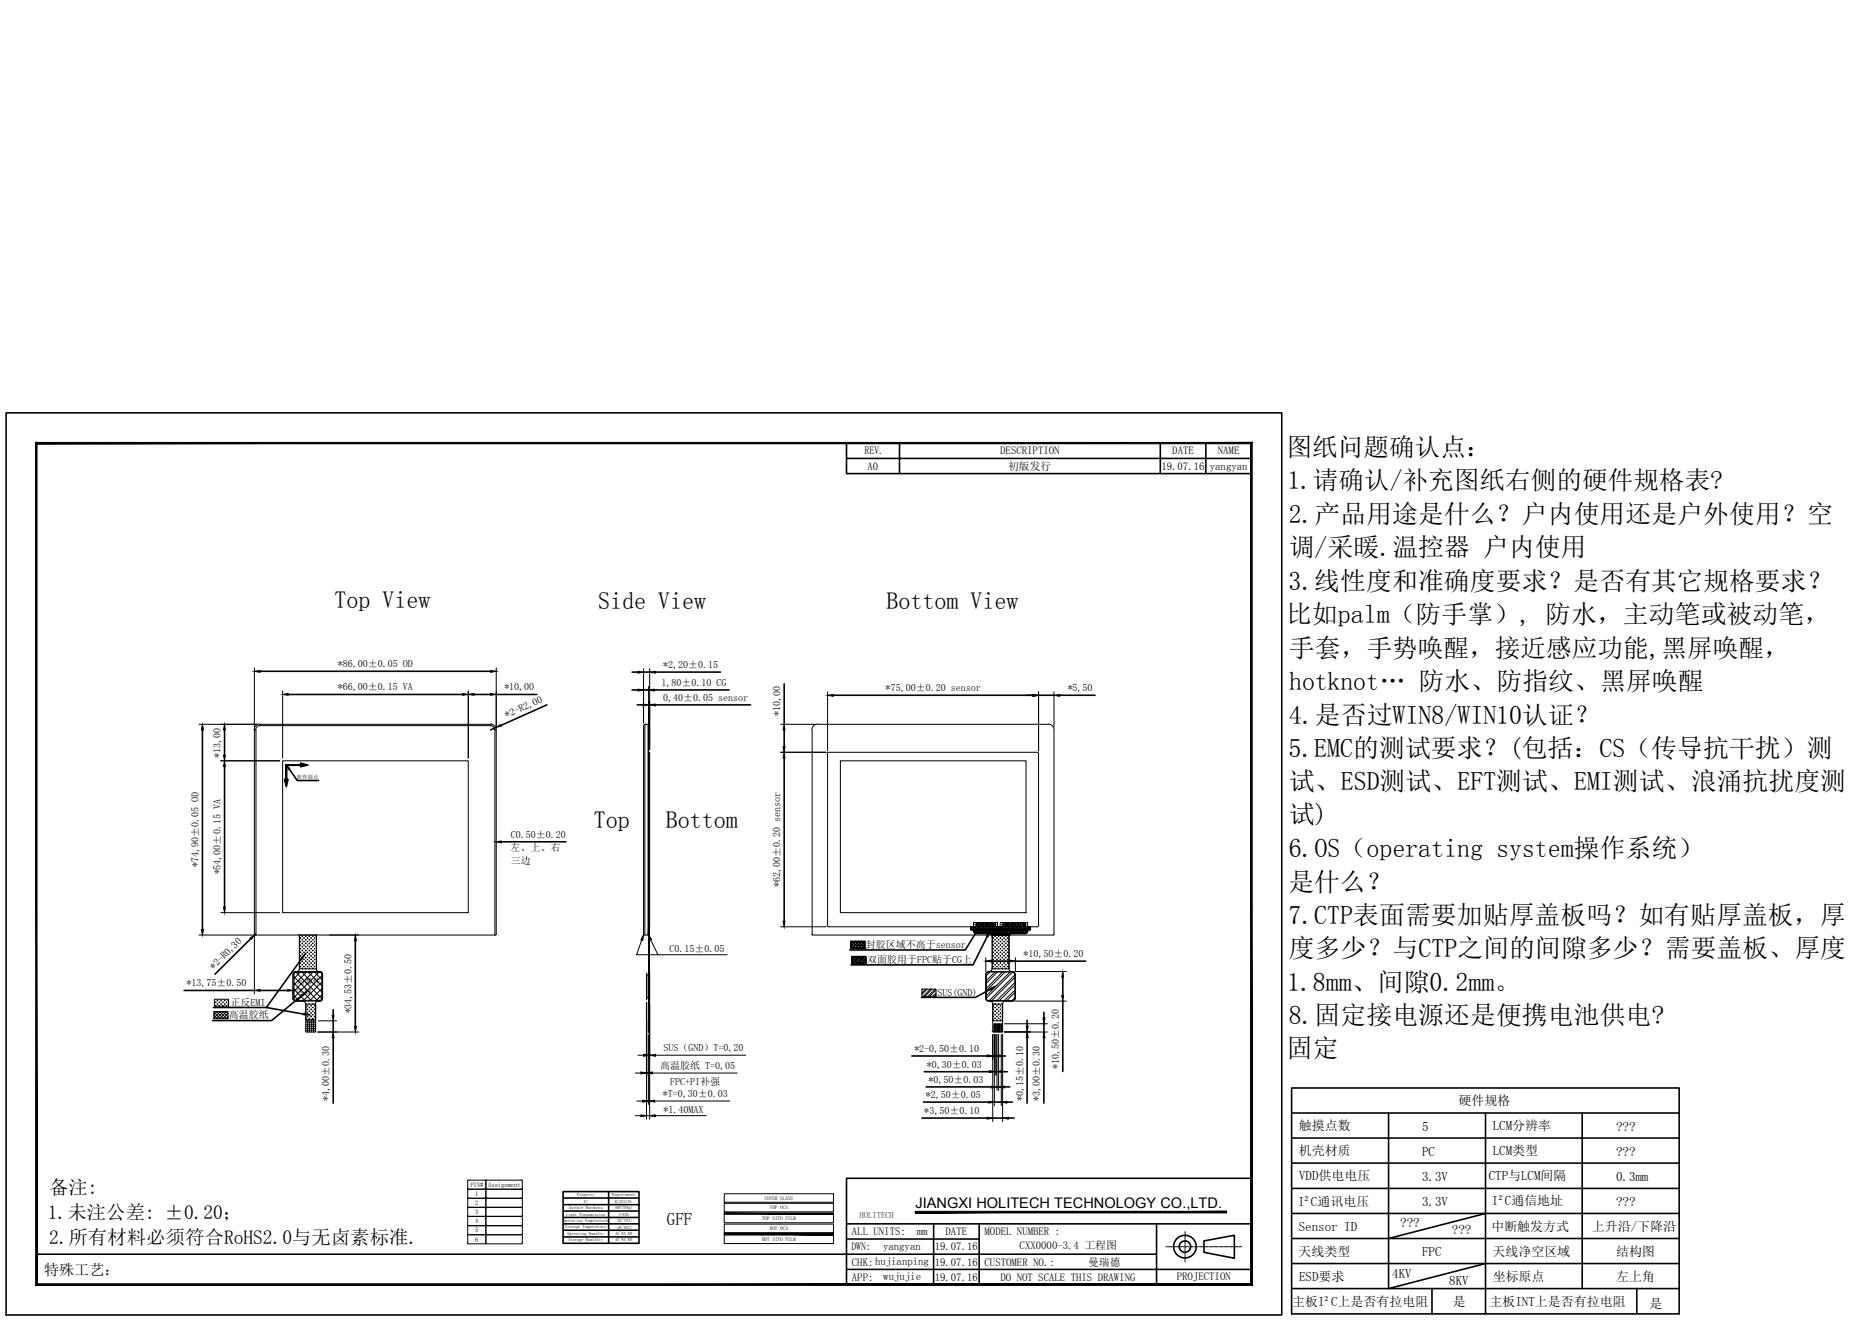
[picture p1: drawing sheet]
<svg xmlns="http://www.w3.org/2000/svg" width="297mm" height="210mm" viewBox="0 0 297 210" stroke-linecap="round" stroke-linejoin="round" font-family="sans-serif">
<!-- layer: FPC -->
<g fill="none" stroke="#000" stroke-width=".16">
<path d="M46.6 158.6v.3l.4 .2M47 154.4l-.4 .2v.2v3.9M47 159.1h3.8M47 154.4h3.8M47.5 148.5l.1 .3M47.6 153.9l-.2 .4-.3 .1M47.6 148.8v5.2M48.1 159.1h.2l.3 .4M48.6 159.5v4.4M50.2 159.5v4.4l-.1 .1h-1.4l-.1-.1M50.2 153.9l.1 .3 .4 .2M50.3 148.8v5.2"/>
<path d="M50.3 148.5l-.1 .3M50.6 159.1l-.4 .2-.1 .2M50.8 154.4h.2l.3 .4v3.9M51.3 158.6l-.3 .4-.2 .1M102.8 154.9h.3v3.6h-.3zM103.1 154.9v3.6zM103.1 146.6l.1 17.4zM103.2 154.5h.1v4.5h-.1zM154.7 146.7l.1 1.4 .4 .2M154.8 146.5l-.1 .2M154.9 146.6h3.6v.7M154.9 146.8h.3v-.1h.1v.4h-.1v-.1h-.3z"/>
<path d="M155.2 148.3h2a.44 .44 0 0 1 .4 .5M155.4 146.7h.2v.4h-.2zM155.7 146.7h.1v.4h-.1zM156 146.7h.1v.4h-.1zM156.3 146.7h.1v.4h-.1zM156.5 146.7h.1v.4h-.1zM156.7 158.6v.3l.4 .2M156.8 146.7h.1v.4h-.1zM157.1 146.7h.1v.4h-.1zM157.1 154.4l-.4 .2v.2v3.9M157.1 159.1h3.8M157.1 154.4h3.8"/>
<path d="M157.3 146.7h.2v.4h-.2zM157.3 159.1l.4 .2 .1 .2v4.4l.1 .1h1.3l.1-.1v-4.4l.1-.2 .4-.2M157.6 146.7h.1v.4h-.1zM157.6 153.9l-.2 .4-.2 .1M157.7 148.8v5.2M157.9 146.7h.1v.1h.2l.1 .2-.1 .1-.2-.1v.1h-.1zM159.2 146.8h.2v-.1h.2v.4h-.2v-.1h-.2zM159.7 146.7h.1v.4h-.1zM160 146.7h.1v.4h-.1zM160.2 146.7h.2v.4h-.2zM160.4 153.9v.3l.4 .2M160.4 148.8v5.2"/>
<path d="M160.5 146.7h.1v.4h-.1zM160.8 146.7h.1v.4h-.1zM160.8 148.3a.44 .44 0 0 0-.4 .5M160.8 148.3h2.1M160.9 154.4h.2l.2 .4M161 146.7h.2v.4h-.2zM161.3 146.7h.1v.4h-.1zM161.3 158.6l-.2 .4-.2 .1M161.4 154.8v3.9M161.6 146.7h.1v.4h-.1zM161.8 146.7h.2v.4h-.2zM162.1 146.7h.1v.4h-.1z"/>
<path d="M162.4 146.7h.1v.4h-.1zM162.6 146.7h.2v.1h.2l.1 .2-.1 .1-.2-.1v.1h-.2zM163.2 146.5l.1 .2M163.2 146.6h-4.2l-.1 .8h-.3l-.1-.2M163.3 147.9l-.2 .4h-.3M163.3 146.7v1.2M48.6 162.2h1.6M157.9 162.7h.2v1.2h-.2zM158.2 162.7h.1v1.2h-.1zM158.4 162.7h.1v1.2h-.1zM158.6 162.7h.2v1.2h-.2zM158.8 162.7h.2v1.2h-.2z"/>
<path d="M159.1 162.7h.1v1.2h-.1z"/>
</g>
<!-- layer: FPC Stiffener -->
<g fill="none" stroke="#000" stroke-width=".16">
<path d="M146.5 157.2h2.3v1.1h-2.3zM146.6 157.2l-.1 .1M147.1 157.2l-.6 .6M147.4 157.2l-.9 .8M147.9 157.2l-1.2 1.1M148.1 157.2l-1.1 1.1M148.6 157.2l-1.1 1.1M148.8 157.8l-.5 .5M148.8 157.3l-1.1 1M148.8 158.1l-.3 .2M157.1 154.5l-.3 .1v.2v3.9M157.1 154.5h3.8l-4.1 4.1v.2l.3 .2"/>
<path d="M157.1 159h3.8M157.3 154.5l-.5 .5M158.1 154.5l-1.3 1.3M158.5 154.5l-1.7 1.7M159.3 154.5l-2.5 2.5M159.7 154.5l-2.9 2.9M160.5 154.5l-3.7 3.7M160.9 154.5h.2l.1 .3M161.2 158.6l-.1 .3-.2 .1M161.3 154.9l-4.1 4.1M161.3 156.1l-2.9 2.9M161.3 157.3l-1.7 1.7"/>
<path d="M161.3 158.5l-.5 .5M161.3 155.3l-3.7 3.7M161.3 156.5l-2.5 2.5M161.3 157.7l-1.3 1.3M161.3 154.8v3.9M48.6 162.4h.2M48.6 162.8h.2M48.6 163.1h.2M48.6 163.4h.2M48.6 163.7h.2M48.9 162.2v.2h.2M48.9 162.5v.3h.2"/>
<path d="M48.9 162.8v.3h.2M48.9 163.1v.3h.2M48.9 163.5v.2h.2M48.9 163.8v.2M49.2 162.2v.2h.2M49.2 162.5v.3h.2M49.2 162.8v.3h.2M49.2 163.1v.3h.2M49.2 163.5v.2h.2M49.2 163.8v.2M49.5 162.2v.2h.2M49.5 162.5v.3h.2"/>
<path d="M49.5 162.8v.3h.2M49.5 163.1v.3h.2M49.5 163.5v.2h.2M49.5 163.8v.2M49.8 162.2v.2h.2M49.8 162.5v.3h.2M49.8 162.8v.3h.2M49.8 163.1v.3h.2M49.8 163.5v.2h.2M49.8 163.8v.2M50.1 162.2l.1 .2M50.1 162.5l.1 .3"/>
<path d="M50.1 162.8l.1 .3M50.1 163.1l.1 .3M50.1 163.5l.1 .2M50.1 163.8v.1M103 162.2h.1v1.8h-.1z"/>
</g>
<!-- layer: Cover Lens -->
<g fill="none" stroke="#000" stroke-width=".16">
<path d="M41.3 115a.91 .91 0 0 0-.9 1M41.3 115.3a.66 .66 0 0 0-.7 .7M41.3 115.1h36.7v.2h-36.7zM78 115a.91 .91 0 0 1 .9 1M78 115.3a.66 .66 0 0 1 .6 .7M102.5 115.1h.6v33.4l-.1 .1-.7-.1v-33.2zM102.5 115.1v33.5M103 115.1v33.5M129.1 116v32.4M129.9 115a.91 .91 0 0 0-.9 1M130 115.1h36.6M166.6 115a.91 .91 0 0 1 .9 1"/>
<path d="M167.5 116v32.4l-.1 .2M44.9 120.9h29.5v24.1h-29.5zM133.6 120.9h29.5v24.1h-29.5zM40.4 148.4l.1 .2M40.4 148.4v-32.4h.3v32.6M40.6 148.6h38.1M78.7 148.6v-32.6h.2v32.4l-.2 .2M129 148.4l.2 .2M129.2 148.6h38.2M115.1 189.7h17.4v1.3h-17.4z"/>
</g>
<!-- layer: Sensor -->
<path d="M103.1 119.5h.2v27.8h-.2zM131.5 119.8v27.3M131.7 119.5l-.2 .3M131.7 119.5h33.1M164.8 119.5l.3 .3M165.1 119.8v27.2l-.3 .3M131.5 147l.2 .3M131.7 147.3h33.1M115.1 192.8h17.4v1.5h-17.4zM115.1 196h17.4v1.6h-17.4z" fill="none" stroke="#000" stroke-width=".16"/>
<!-- layer: Mylar -->
<g fill="none" stroke="#000" stroke-width=".16">
<path d="M46.7 158.6v.2l.3 .1M46.7 158.2l.7 .7M46.7 157.2l1.7 1.7M46.7 156.2l2.7 2.7M46.7 155.2l3.8 3.7M46.7 154.8v3.9M47 154.5l-.3 .2v.1M47 158.9h3.8M47.7 154.5l-1 1M48 154.5l3.1 3.1M48.7 154.5l-2 2M49 154.5l2.1 2.1"/>
<path d="M49.7 154.5l-3 3M50 154.5l1.1 1.1M50.7 154.5l-4 4M50.8 154.5h.2l.1 .3v3.9l-4.1-4.2h3.8M51.1 158.6v.2l-.3 .1M51.1 155.1l-3.8 3.8M51.1 156.1l-2.8 2.8M51.1 157.1l-1.8 1.8M51.1 158.1l-.8 .8M102.7 154.6l.1 4.3zM34 160.7h2.2v1.2h-2.2zM34 160.7v.1"/>
<path d="M34 161.8v.1M34 161.3l.5 .6M34 160.8l1 1.1M34.4 160.7l1.1 1.2M34.5 160.7l-.5 .5M34.9 160.7l1.1 1.2M35 160.7l-1 1M35.4 160.7l.8 .9M35.5 160.7l-1.1 1.2M35.9 160.7l.3 .4M36 160.7l-1.1 1.2M36.2 161l-.8 .9"/>
<path d="M36.2 161.5l-.3 .4"/>
</g>
<!-- layer: Dim -->
<g fill="none" stroke="#000" stroke-width=".16">
<path d="M31.6 115.1h9.3M40.4 106.1v9.4M44.9 109.8v10.7M74.4 109.8v10.7M78.9 106.1v9.4M102.3 106.2v8.7M103.1 109.1v10M103.3 106.2v12.9M124.1 115.1h5.4M124.1 119.5h7.2M131.5 109.9v9.4M165.1 109.9v9.4"/>
<path d="M167.5 109.9v5.6M35.1 120.9h9.4M31.6 148.6h8.5M35.1 145h9.4M40.4 148.7v9.2M46.6 157.2v.7M52.3 148.6h4.7M102 149.4l-.8 2.3h14.4M102.7 159.3v18.5M102.8 159.3v11.8M103.2 159.5v16M103.3 159.5v18.3"/>
<path d="M103.4 149.3l1.2 2.4M124.1 147.3h7.2M156.7 152.2v2.2M161.3 154.4h8.2M161.3 159.1h8.2M161.4 152.2v2.2M50.5 164h6.5M50.6 162.2h2.9M101 170.5h.9M101 177.3h.9M101.2 174.9h.9M101.4 167.7h.9"/>
<path d="M102.7 170.5h.1M102.7 177.3h.6M103 164.5v11M103 174.9h.2M103.2 167.7h.1M103.7 170.5h13.5M104.1 174.9h11.9M104.2 167.7h14.3M104.2 177.3h8M157.8 164.4v13.8M158 164.4v11.3M158.2 164.4v6.4"/>
<path d="M158.3 164.4v6.4M158.5 164.4v8.9M158.7 164.4v8.9M159.1 164.4v11.3M159.3 164.4v13.8M159.6 164h6.9M159.6 163.9h4.2M159.6 162.7h6.9M74.3 188.8l.1 .1-.1 .2M74.3 190.3l.2 .1h2.6l.1-.1 .2 .1M74.3 191.7l.1 .1M74.3 193.1l.1 .2"/>
<path d="M74.3 194.6l.1 .1-.1 .2M74.3 196l.1 .2-.1 .1M74.3 197.5l.2 .1h2.6l.1-.1M74.3 187.6v1.2M74.3 189.1v1.2M74.3 190.5v1.2M74.3 192v1.2M74.3 193.4v1.2M74.3 194.9v1.1M74.3 196.3v1.2M74.4 187.5l-.1 .1M74.4 190.4l-.1 .1"/>
<path d="M74.4 191.8l-.1 .2M74.4 193.3l-.1 .1M74.5 187.5h2.6M74.5 189h2.6M74.5 191.8h2.6M74.5 193.3h2.6M74.5 194.8h2.6M74.5 196.2h2.6M77.1 188.9l.1-.1 .2 .1-.2 .2zM77.1 187.5l.1 .1 .2-.1M77.1 190.4l.1 .1M77.1 194.7l.1-.1 .2 .1-.2 .2z"/>
<path d="M77.1 196.2l.1-.2 .2 .2-.2 .1zM77.2 191.7l.2 .1-.2 .2-.1-.2M77.2 193.1l.2 .2-.2 .1-.1-.1M77.2 197.5l.2 .1M77.2 187.6v1.2M77.2 189.1v1.2M77.2 190.5v1.2M77.2 192v1.2M77.2 193.4v1.2M77.2 194.9v1.1M77.2 196.3v1.2M77.2 191.7l-.1 .1"/>
<path d="M77.2 193.1l-.1 .2M77.4 190.4l-.2 .1M77.4 187.5h5.5M77.4 189h5.5M77.4 191.8h5.5M77.4 193.3h5.5M77.4 194.8h5.5M77.4 196.2h5.5M82.9 187.5l.1 .1M82.9 190.4l.1 .1v1.2l-.1 .1M82.9 191.8l.1 .2M82.9 193.3l.1 .1"/>
<path d="M83 192v1.1l-.1 .2M83 187.6v1.2M83 193.4v1.2M83 188.8l-.1 .1 .1 .2v1.2M83 190.3l-.1 .1h-5.5M83 194.6l-.1 .1 .1 .2v1.1M83 196l-.1 .2 .1 .1v1.2l-.1 .1h-5.5"/>
</g>
<g fill="none" stroke="#000" stroke-width=".25">
<path d="M184.4 70.4v4.9M191.6 70.4v4.9M32.2 116v31.7M35.7 116v4M41.3 106.7h36.7M45.8 110.3h27.7M75.3 110.3h2.7M78.8 115.6l-.8 .4M78.9 110.3h6.4M86.9 112l-7.3 3.3M100.5 109.6h.9M100.5 106.8h.9"/>
<path d="M101.3 112h.9M102.3 109.6h.8M102.3 106.8h1M103.1 112h.2M104 109.6h11.9M104.1 112h15.2M104.1 106.8h10.4M124.6 108.7v6.4M124.6 116v2.6M132.4 110.5h31.8M165.1 110.5h2.4M168.4 110.5h5.6"/>
<path d="M35.7 121.8v22.3M124.6 120.5v25.9M29.3 157.4h11.1M39.8 149.2l-5.6 5.6M40.6 148.4l-.1 .1M41.3 157.4h4.4M48 152.3l-5.7 7.8h-8.4M48 158.1l-4.8 4.1h-9.4M56.5 149.5v13.6M155.1 148.2l-1.7 2.7h-18.4M156.9 148.8l-2.3 4.5h-19.3M157.4 157.2l-2.4 1.3h-8.6"/>
<path d="M157.6 152.7h2.9M161.4 152.7h11.2M168.9 155.3v2.9M168.9 159.1v11.2M42.3 160.1l6 1M53 160.4v.9M53 162.2v1.8M53 164.9v10.4M144.9 167.8h12M146.5 177.7h10.4M146.8 175.1h10.3M146.9 170.3h10.4"/>
<path d="M147.2 172.7h10.4M157.8 167.8h.2M157.8 177.7h1.5M158 175.1h1.1M158.2 170.3h.1M158.5 172.7h.2M158.9 167.8h.9M159.2 170.3h.9M159.6 172.7h.9M160 175.1h.9M160.3 177.7h.9M163.2 162.1v1"/>
<path d="M163.2 163.9v.1M163.2 164.9v10.4M165.9 160.9v.8M165.9 162.7v1.3M165.9 164.9v10.4M205.3 172.9h61.6v35.9h-61.6zM205.3 176.9h61.6M220.7 176.9v27.9l15.4-4M236.1 176.9v31.9M251.5 176.9v27.9M89.5 189.3h12.1v8.3h-12.1zM89.5 196.5h12.1"/>
<path d="M89.5 195.5h12.1M89.5 194.5h12.1M89.5 193.4h12.1M89.5 192.4h12.1M89.5 191.4h12.1M89.5 190.4h12.1M96.7 189.3v8.3M205.3 184.8h61.6M205.3 188.8h61.6M205.3 192.8h61.6M205.3 196.8h61.6M205.3 180.8h61.6"/>
<path d="M236.1 192.8l-15.4 4M205.3 204.8h61.6M205.3 200.8h61.6M227.6 204.8v4M260.1 204.8v4"/>
</g>
<g fill="#000" stroke="#000" stroke-width=".16">
<path d="M32.2 115.1l.1 .9h-.3zM35.7 115.1l.1 .9h-.3zM40.4 106.7l.9-.2v.3zM44.9 110.3l.9-.1v.3zM73.5 110.2l.9 .1-.9 .2zM74.4 110.3l.9-.1v.3zM78 106.5l.9 .2-.9 .1zM78 110.2l.9 .1-.9 .2zM78.8 115.6l.7-.5 .2 .3zM101.4 109.5l.9 .1-.9 .2zM101.4 106.7l.9 .1-.9 .2zM102.2 111.9l.9 .1-.9 .2z"/>
<path d="M103.1 109.6l.9-.1v.3zM103.3 112l.8-.1v.3zM103.3 106.8l.8-.1v.3zM124.5 118.6h.3l-.2 .9zM124.6 115.1l.2 .9h-.3zM131.5 110.5l.9-.2v.3zM164.2 110.3l.9 .2-.9 .1zM167.5 110.5l.9-.2v.3zM35.7 120.9l.1 .9h-.3zM35.5 120h.3l-.1 .9zM124.6 119.5l.2 1h-.3zM32 147.7h.3l-.1 .9z"/>
<path d="M35.5 144.1h.3l-.1 .9zM39.8 149l.7-.5-.5 .8zM40.4 157.4l.9-.2v.3zM45.7 157.2l.9 .2-.9 .1zM47.8 152.2l.7-.6-.5 .8zM47.9 158.1l.8-.5-.6 .7zM56.5 148.6l.1 .9h-.3zM102.3 148.5l-.1 .9-.3-.1zM103 148.5l.5 .8-.2 .1zM124.5 146.4h.3l-.2 .9zM155.6 147.4l-.4 .9-.2-.2zM157.3 148l-.3 .9-.2-.2z"/>
<path d="M157.4 157l.8-.3-.7 .6zM156.7 152.7l.9-.1v.3zM160.5 152.6l.9 .1-.9 .2zM168.9 154.4l.1 .9h-.3zM168.7 158.2h.3l-.1 .9zM48.3 161l.9 .3h-.9zM52.8 161.3h.3l-.1 .9zM53 164l.1 .9h-.3zM56.3 163.1h.3l-.1 .9zM101.9 170.3l.8 .2-.8 .1zM101.9 177.2l.8 .1-.8 .1zM102.1 174.8l.9 .1-.9 .2z"/>
<path d="M102.3 167.5l.9 .2-.9 .1zM102.8 170.5l.9-.2v.3zM103.2 174.9l.9-.1v.3zM103.3 167.7l.9-.2v.3zM103.3 177.3l.9-.1v.2zM156.9 167.6l.9 .2-.9 .1zM156.9 177.5l.9 .2-.9 .1zM157.1 175l.9 .1-.9 .2zM157.3 170.1l.9 .2-.9 .1zM157.6 172.6l.9 .1-.9 .2zM158 167.8l.9-.2v.3zM158.3 170.3l.9-.2v.3z"/>
<path d="M158.7 172.7l.9-.1v.3zM159.1 175.1l.9-.1v.3zM159.3 177.7l1-.2v.3zM163.1 163.1h.3l-.2 .8zM163.2 164l.2 .9h-.3zM165.8 161.7h.3l-.2 1zM165.9 164l.2 .9h-.3z"/>
</g>
<!-- layer: 0 -->
<g fill="#000" stroke="#000" stroke-width=".16">
<path d="M45.2 123.9h.6l-.3 1.1zM45.6 121.6l.5 .5-.3 .2zM47.8 121.3l.8 .2h-.8zM47.8 121.6h.8l-.8 .2zM78.8 133.8l.9-.2v.3z"/>
<path d="M45.4 121.6l.2 2.3v-2.3zM45.4 121.6l.2 2.3h-.2z"/>
<path d="M45.4 121.5l3.5 .1zM45.4 121.5l3.5 .1z"/>
<path d="M45.4 121.6h3.5zM45.4 121.6h3.2z"/>
<path d="M145.5 192.5v.2l49.4-.2zM145.5 192.7l49.4-.2v.2z"/>
<path d="M5.9 204l-.2 .2 193.1-.2zM5.7 204.2l193.1-.2 .2 .2zM198.8 70.5v133.5l.2 .2zM198.8 70.5l.2-.2v133.9zM5.9 70.5h192.9l.2-.2zM5.7 70.3h193.3l-193.1 .2zM5.7 70.3l.2 133.7v-133.5zM5.7 70.3l.2 133.7-.2 .2z"/>
</g>
<g fill="none" stroke="#000" stroke-width=".25">
<path d="M1 65.6h202.7v143.3h-202.7zM134.5 72.8v2.5h64.4M134.5 70.4v2.4h64.4M143 70.4v4.9M45.4 121.5h2.4v-.2l1.1 .3-1.1 .2v-.2h-2.2v2.3h.2l-.3 1.1-.3-1.1h.2zM46 122.2l1.2 1.8h3.4M79.7 133.8h10.2M5.8 199.3h178M134.5 187.2h64.4v16.9h-64.4zM134.5 196.9h21.1M134.5 194.5h64.4M148.4 194.5v9.6"/>
<path d="M155.6 194.5v9.6M183.8 194.5v9.6M191.3 197.2l4.9-.9v3.6l-4.9-.9zM134.5 201.7h64.4"/>
<circle cx="188.3" cy="198.1" r="1.8"/>
<circle cx="188.3" cy="198.1" r=".91"/>
</g>
<!-- layer: Adhesive -->
<g fill="none" stroke="#000" stroke-width=".25">
<path d="M103.1 147.6v1zM135.4 152h2.2v1.1h-2.2zM135.4 152.4l.4 .5M135.4 152l.2 .2M135.5 152h-.1M135.6 152.9l.1 .2M135.8 152l.4 .4M135.9 152l-.5 .5M135.9 152.5l.5 .5M136.3 152l-.9 .9M136.4 152.1l.4 .5M136.5 152.7l.4 .4"/>
<path d="M136.6 152h.1M136.7 152l-1.1 1.1M136.9 152.3l.6 .6M137 152l.2 .2M137.1 152l-1.1 1.1M137.1 152.9l.2 .2M137.4 152l.2 .2-.8 .9M137.5 152l-1.1 1.1M137.5 152.5l.1 .1-.4 .5M137.6 153v.1M154.7 147.8l.2-.2 .4 .4M155 148.1l.2 .2"/>
<path d="M155.2 148.3h2.1M155.3 147.6l-.5 .6M155.4 147.7l.5 .5M155.7 147.6l-.7 .7M156 147.9l.5 .4M156.3 147.8l-.2-.2-.7 .7M156.6 148.1l.2 .2M156.9 148l-.4-.4-.7 .7M156.9 147.6l-.7 .7M157 147.7l.5 .5M157.2 148.3l.4 .2M157.4 147.6l-.8 .7"/>
<path d="M157.6 148.6h2.8M157.6 147.9l.6 .5M157.8 148.5l.1 .1M157.9 147.8l-.2-.2-.7 .7M158.2 148.1l.5 .5M158.5 148l-.3-.4-.8 .8M158.5 147.6l-.9 .9M158.6 147.7l.5 .5M158.8 148.3l.3 .3M158.9 147.6l-.9 1M159.3 147.9l.5 .5M159.4 148.5l.1 .1"/>
<path d="M159.6 147.8l-.3-.2-.9 1M159.7 147.6l-.9 1M159.8 147.6l.3 .4M159.9 148.1l.4 .5M160.1 147.6l-.9 1M160.2 147.7l.5 .5M160.4 148.3l.1 .1M160.5 147.6l-.9 1M160.8 148.3l-.4 .2M160.9 147.9l.3 .4M161.2 147.8l-.2-.2-1 1M161.5 148.1l.2 .2"/>
<path d="M161.8 148l-.5-.4-.8 .8M161.8 147.6l-.8 .7M161.8 147.7l.5 .5M162.1 148.3h.1M162.1 147.6l-.7 .7M162.5 147.9l.4 .4h-2.1M162.8 147.8l-.2-.2-.8 .7M163.1 148.1l.1 .1M163.2 148.2l-.1 .1M163.3 147.9l-.2 .4h-.3M163.3 147.9v-.3h-8.6a.51 .51 0 0 0 .5 .7M163.3 148l-.4-.4-.7 .7"/>
<path d="M163.3 147.6l-.7 .7"/>
</g>
<!-- layer: Sealant -->
<g fill="none" stroke="#000" stroke-width=".25">
<path d="M135.2 149.6h2.3v1.1h-2.3zM135.2 150.4l.3 .3M135.2 149.9l.8 .8M135.4 149.6l1.1 1.1M135.5 149.6l-.3 .3M135.9 149.6l1.1 1.1M136 149.6l-.8 .8M136.4 149.6l1.1 1.1h-.1M136.5 149.6l-1.1 1.1M136.9 149.6l.6 .5-.6 .6M137 149.6l-1.1 1.1M137.4 149.6h.1l-1.1 1.1"/>
<path d="M154.3 147.3h9.4v.4h-9.4zM154.3 147.4l.3 .3M154.5 147.3l-.2 .2M154.8 147.3l.4 .4 .5-.4M155.1 147.3l-.5 .4M155.4 147.3l.4 .4 .5-.4M156 147.3l.4 .4 .5-.4M156.6 147.3l.4 .4M157.2 147.3l.4 .4 .5-.4M157.5 147.3l-.4 .4M157.8 147.3l.4 .4 .5-.4M158.4 147.3l.4 .4 .5-.4"/>
<path d="M159 147.3l.4 .4M159.6 147.3l.4 .4M159.9 147.3l-.4 .4M160.2 147.3l.5 .4 .4-.4M160.5 147.3l-.4 .4M160.8 147.3l.4 .4 .5-.4M161.4 147.3l.4 .4 .5-.4M162 147.3l.4 .4M162.6 147.3l.5 .4 .4-.4M162.9 147.3l-.4 .4M163.2 147.3l.5 .4v-.1"/>
</g>
<!-- layer: EMI -->
<g fill="none" stroke="#000" stroke-width=".16">
<path d="M34.1 158.8h2.2v1.1h-2.2zM34.2 159.8h.2M34.2 159.2h.2M34.3 159.2v.1M34.3 159.8v.1M34.5 159.5h.1M34.5 159h.1M34.6 158.9v.1M34.6 159.5v.1M34.8 159.8h.1M34.8 159.2h.1M34.8 159.2v.1"/>
<path d="M34.8 159.8v.1M35.1 159.5h.1M35.1 159h.1M35.1 158.9v.1M35.1 159.5v.1M35.3 159.8h.2M35.3 159.2h.2M35.4 159.2v.1M35.4 159.8v.1M35.6 159.5h.2M35.6 159h.2M35.7 158.9v.1"/>
<path d="M35.7 159.5v.1M35.9 159.8h.2M35.9 159.2h.2M36 159.2v.1M36 159.8v.1M36.2 159.5h.1M36.2 159h.1M36.3 158.9v.1M36.3 159.5v.1M47.5 148.5l.1 .3M47.5 148.6h2.8M47.6 148.8v5.2h2.7v-5.2"/>
<path d="M47.7 149h.1M47.7 149.6h.1M47.7 150.2h.1M47.7 150.7h.1M47.7 151.3h.1M47.7 151.9h.1M47.7 152.4h.1M47.7 153h.1M47.7 153.6h.1M47.8 149v.1M47.8 149.5v.2M47.8 150.1v.1"/>
<path d="M47.8 150.7v.1M47.8 151.2v.2M47.8 151.8v.2M47.8 152.4v.1M47.8 152.9v.2M47.8 153.5v.2M48 148.7h.1M48 149.3h.1M48 149.9h.1M48 150.4h.1M48 151h.1M48 151.6h.1"/>
<path d="M48 152.2h.1M48 152.7h.1M48 153.3h.1M48 153.9h.1M48 148.7v.1M48 149.3v.1M48 149.8v.2M48 150.4v.1M48 150.9v.2M48 151.5v.2M48 152.1v.1M48 152.6v.2"/>
<path d="M48 153.2v.2M48 153.8v.2M48.3 149h.1M48.3 149.6h.1M48.3 150.2h.1M48.3 150.7h.1M48.3 151.3h.1M48.3 151.9h.1M48.3 152.4h.1M48.3 153h.1M48.3 153.6h.1M48.3 149v.1"/>
<path d="M48.3 149.5v.2M48.3 150.1v.1M48.3 150.7v.1M48.3 151.2v.2M48.3 151.8v.2M48.3 152.4v.1M48.3 152.9v.2M48.3 153.5v.2M48.5 148.7h.2M48.5 149.3h.2M48.5 149.9h.2M48.5 150.4h.2"/>
<path d="M48.5 151h.2M48.5 151.6h.2M48.5 152.2h.2M48.5 152.7h.2M48.5 153.3h.2M48.5 153.9h.2M48.6 159.5h1.6v2.5h-1.6zM48.6 159.5h.1M48.6 148.7v.1M48.6 149.3v.1M48.6 149.8v.2M48.6 150.4v.1"/>
<path d="M48.6 150.9v.2M48.6 151.5v.2M48.6 152.1v.1M48.6 152.6v.2M48.6 153.2v.2M48.6 153.8v.2M48.8 149h.1M48.8 149.6h.1M48.8 150.2h.1M48.8 150.7h.1M48.8 151.3h.1M48.8 151.9h.1"/>
<path d="M48.8 152.4h.1M48.8 153h.1M48.8 153.6h.1M48.8 159.8h.1M48.9 149v.1M48.9 149.5v.2M48.9 150.1v.1M48.9 150.7v.1M48.9 151.2v.2M48.9 151.8v.2M48.9 152.4v.1M48.9 152.9v.2"/>
<path d="M48.9 153.5v.2M48.9 159.8v.1M49.1 148.7h.1M49.1 149.3h.1M49.1 149.9h.1M49.1 150.4h.1M49.1 151h.1M49.1 151.6h.1M49.1 152.2h.1M49.1 152.7h.1M49.1 153.3h.1M49.1 153.9h.1"/>
<path d="M49.1 159.5h.1M49.1 148.7v.1M49.1 149.3v.1M49.1 149.8v.2M49.1 150.4v.1M49.1 150.9v.2M49.1 151.5v.2M49.1 152.1v.1M49.1 152.6v.2M49.1 153.2v.2M49.1 153.8v.2M49.1 159.5v.1"/>
<path d="M49.4 149h.1M49.4 149.6h.1M49.4 150.2h.1M49.4 150.7h.1M49.4 151.3h.1M49.4 151.9h.1M49.4 152.4h.1M49.4 153h.1M49.4 153.6h.1M49.4 159.8h.1M49.4 149v.1M49.4 149.5v.2"/>
<path d="M49.4 150.1v.1M49.4 150.7v.1M49.4 151.2v.2M49.4 151.8v.2M49.4 152.4v.1M49.4 152.9v.2M49.4 153.5v.2M49.4 159.8v.1M49.7 148.7h.1M49.7 149.3h.1M49.7 149.9h.1M49.7 150.4h.1"/>
<path d="M49.7 151h.1M49.7 151.6h.1M49.7 152.2h.1M49.7 152.7h.1M49.7 153.3h.1M49.7 153.9h.1M49.7 159.5h.1M49.7 148.7v.1M49.7 149.3v.1M49.7 149.8v.2M49.7 150.4v.1M49.7 150.9v.2"/>
<path d="M49.7 151.5v.2M49.7 152.1v.1M49.7 152.6v.2M49.7 153.2v.2M49.7 153.8v.2M49.7 159.5v.1M50 149h.1M50 149.6h.1M50 150.2h.1M50 150.7h.1M50 151.3h.1M50 151.9h.1"/>
<path d="M50 152.4h.1M50 153h.1M50 153.6h.1M50 159.8h.1M50 149v.1M50 149.5v.2M50 150.1v.1M50 150.7v.1M50 151.2v.2M50 151.8v.2M50 152.4v.1M50 152.9v.2"/>
<path d="M50 153.5v.2M50 159.8v.1M50.2 148.7h.1M50.2 149.3h.1M50.2 149.9h.1M50.2 150.4h.1M50.2 151h.1M50.2 151.6h.1M50.2 152.2h.1M50.2 152.7h.1M50.2 153.3h.1M50.2 153.9h.1"/>
<path d="M50.3 148.5l-.1 .3M155 147.9h.1M155 147.8v.2M155.2 148.3h2a.44 .44 0 0 1 .4 .5M155.2 148.2h.2M155.3 148.1v.2M155.5 147.9h.2M155.6 147.8v.2M155.8 148.2h.2M155.9 148.1v.2M156.1 147.9h.2M156.2 147.8v.2"/>
<path d="M156.4 148.2h.1M156.5 148.1v.2M156.7 147.9h.1M156.8 147.8v.2M157 148.2h.1M157 148.1v.2M157.2 147.9h.2M157.3 147.8v.2M157.5 148.2h.1M157.6 148.1v.2M157.7 148.8v5.2h2.7v-5.2M157.8 159.5h1.5v2.7h-1.5z"/>
<path d="M157.8 147.9h.1M157.8 148.5h.1M157.8 149h.1M157.8 149.6h.1M157.8 150.2h.1M157.8 150.7h.1M157.8 151.3h.1M157.8 151.9h.1M157.8 152.4h.1M157.8 153h.1M157.8 153.6h.1M157.8 159.8h.1"/>
<path d="M157.9 147.8v.2M157.9 148.4v.1M157.9 149v.1M157.9 149.5v.2M157.9 150.1v.1M157.9 150.7v.1M157.9 151.2v.2M157.9 151.8v.2M157.9 152.4v.1M157.9 152.9v.2M157.9 153.5v.2M157.9 159.8v.1"/>
<path d="M158.1 148.2h.1M158.1 148.7h.1M158.1 149.3h.1M158.1 149.9h.1M158.1 150.4h.1M158.1 151h.1M158.1 151.6h.1M158.1 152.2h.1M158.1 152.7h.1M158.1 153.3h.1M158.1 153.9h.1M158.1 159.5h.1"/>
<path d="M158.2 148.1v.2M158.2 148.7v.1M158.2 149.3v.1M158.2 149.8v.2M158.2 150.4v.1M158.2 150.9v.2M158.2 151.5v.2M158.2 152.1v.1M158.2 152.6v.2M158.2 153.2v.2M158.2 153.8v.2M158.2 159.5v.1"/>
<path d="M158.4 147.9h.1M158.4 148.5h.1M158.4 149h.1M158.4 149.6h.1M158.4 150.2h.1M158.4 150.7h.1M158.4 151.3h.1M158.4 151.9h.1M158.4 152.4h.1M158.4 153h.1M158.4 153.6h.1M158.4 159.8h.1"/>
<path d="M158.5 147.8v.2M158.5 148.4v.1M158.5 149v.1M158.5 149.5v.2M158.5 150.1v.1M158.5 150.7v.1M158.5 151.2v.2M158.5 151.8v.2M158.5 152.4v.1M158.5 152.9v.2M158.5 153.5v.2M158.5 159.8v.1"/>
<path d="M158.7 148.2h.1M158.7 148.7h.1M158.7 149.3h.1M158.7 149.9h.1M158.7 150.4h.1M158.7 151h.1M158.7 151.6h.1M158.7 152.2h.1M158.7 152.7h.1M158.7 153.3h.1M158.7 153.9h.1M158.7 159.5h.1"/>
<path d="M158.7 148.1v.2M158.7 148.7v.1M158.7 149.3v.1M158.7 149.8v.2M158.7 150.4v.1M158.7 150.9v.2M158.7 151.5v.2M158.7 152.1v.1M158.7 152.6v.2M158.7 153.2v.2M158.7 153.8v.2M158.7 159.5v.1"/>
<path d="M158.9 147.9h.2M158.9 148.5h.2M158.9 149h.2M158.9 149.6h.2M158.9 150.2h.2M158.9 150.7h.2M158.9 151.3h.2M158.9 151.9h.2M158.9 152.4h.2M158.9 153h.2M158.9 153.6h.2M158.9 159.8h.2"/>
<path d="M159 147.8v.2M159 148.4v.1M159 149v.1M159 149.5v.2M159 150.1v.1M159 150.7v.1M159 151.2v.2M159 151.8v.2M159 152.4v.1M159 152.9v.2M159 153.5v.2M159 159.8v.1"/>
<path d="M159.2 148.2h.2M159.2 148.7h.2M159.2 149.3h.2M159.2 149.9h.2M159.2 150.4h.2M159.2 151h.2M159.2 151.6h.2M159.2 152.2h.2M159.2 152.7h.2M159.2 153.3h.2M159.2 153.9h.2M159.2 159.5h.1"/>
<path d="M159.3 148.1v.2M159.3 148.7v.1M159.3 149.3v.1M159.3 149.8v.2M159.3 150.4v.1M159.3 150.9v.2M159.3 151.5v.2M159.3 152.1v.1M159.3 152.6v.2M159.3 153.2v.2M159.3 153.8v.2M159.3 159.5v.1"/>
<path d="M159.5 147.9h.1M159.5 148.5h.1M159.5 149h.1M159.5 149.6h.1M159.5 150.2h.1M159.5 150.7h.1M159.5 151.3h.1M159.5 151.9h.1M159.5 152.4h.1M159.5 153h.1M159.5 153.6h.1M159.6 147.8v.2"/>
<path d="M159.6 148.4v.1M159.6 149v.1M159.6 149.5v.2M159.6 150.1v.1M159.6 150.7v.1M159.6 151.2v.2M159.6 151.8v.2M159.6 152.4v.1M159.6 152.9v.2M159.6 153.5v.2M159.8 148.2h.1M159.8 148.7h.1"/>
<path d="M159.8 149.3h.1M159.8 149.9h.1M159.8 150.4h.1M159.8 151h.1M159.8 151.6h.1M159.8 152.2h.1M159.8 152.7h.1M159.8 153.3h.1M159.8 153.9h.1M159.9 148.1v.2M159.9 148.7v.1M159.9 149.3v.1"/>
<path d="M159.9 149.8v.2M159.9 150.4v.1M159.9 150.9v.2M159.9 151.5v.2M159.9 152.1v.1M159.9 152.6v.2M159.9 153.2v.2M159.9 153.8v.2M160.1 147.9h.1M160.1 148.5h.1M160.1 149h.1M160.1 149.6h.1"/>
<path d="M160.1 150.2h.1M160.1 150.7h.1M160.1 151.3h.1M160.1 151.9h.1M160.1 152.4h.1M160.1 153h.1M160.1 153.6h.1M160.1 147.8v.2M160.1 148.4v.1M160.1 149v.1M160.1 149.5v.2M160.1 150.1v.1"/>
<path d="M160.1 150.7v.1M160.1 151.2v.2M160.1 151.8v.2M160.1 152.4v.1M160.1 152.9v.2M160.1 153.5v.2M160.4 148.7h.1M160.4 149.3h.1M160.4 149.9h.1M160.4 150.4h.1M160.4 151h.1M160.4 151.6h.1"/>
<path d="M160.4 152.2h.1M160.4 152.7h.1M160.4 153.3h.1M160.4 153.9h.1M160.4 148.2h.1M160.4 148.1v.2M160.7 147.9h.1M160.7 147.8v.2M160.8 148.3a.44 .44 0 0 0-.4 .5M160.8 148.3h2.1M160.9 148.2h.2M161 148.1v.2"/>
<path d="M161.2 147.9h.1M161.3 147.8v.2M161.5 148.2h.1M161.6 148.1v.2M161.8 147.9h.1M161.8 147.8v.2M162.1 148.2h.1M162.1 148.1v.2M162.3 147.9h.2M162.4 147.8v.2M162.6 148.2h.2M162.7 148.1v.2"/>
<path d="M162.9 147.9h.2M163 147.8v.2M163.2 148.2h.1M163.3 147.9l-.2 .4h-.3M163.3 147.9v-.2h-8.6a.48 .48 0 0 0 .5 .6M48.6 160.1h.1M48.6 160.7h.1M48.6 161.2h.1M48.6 161.8h.1M48.8 160.4h.1M48.8 161h.1M48.8 161.5h.1"/>
<path d="M48.9 160.3v.2M48.9 160.9v.1M48.9 161.4v.2M49.1 160.1h.1M49.1 160.7h.1M49.1 161.2h.1M49.1 161.8h.1M49.1 160v.2M49.1 160.6v.2M49.1 161.2v.1M49.1 161.7v.2M49.4 160.4h.1"/>
<path d="M49.4 161h.1M49.4 161.5h.1M49.4 160.3v.2M49.4 160.9v.1M49.4 161.4v.2M49.7 160.1h.1M49.7 160.7h.1M49.7 161.2h.1M49.7 161.8h.1M49.7 160v.2M49.7 160.6v.2M49.7 161.2v.1"/>
<path d="M49.7 161.7v.2M50 160.4h.1M50 161h.1M50 161.5h.1M50 160.3v.2M50 160.9v.1M50 161.4v.2M157.8 160.4h.1M157.8 161h.1M157.8 161.5h.1M157.8 162.1h.1M157.9 160.3v.2"/>
<path d="M157.9 160.9v.1M157.9 161.4v.2M157.9 162v.2M158.1 160.1h.1M158.1 160.7h.1M158.1 161.2h.1M158.1 161.8h.1M158.2 160v.2M158.2 160.6v.2M158.2 161.2v.1M158.2 161.7v.2M158.4 160.4h.1"/>
<path d="M158.4 161h.1M158.4 161.5h.1M158.4 162.1h.1M158.5 160.3v.2M158.5 160.9v.1M158.5 161.4v.2M158.5 162v.2M158.7 160.1h.1M158.7 160.7h.1M158.7 161.2h.1M158.7 161.8h.1M158.7 160v.2"/>
<path d="M158.7 160.6v.2M158.7 161.2v.1M158.7 161.7v.2M158.9 160.4h.2M158.9 161h.2M158.9 161.5h.2M158.9 162.1h.2M159 160.3v.2M159 160.9v.1M159 161.4v.2M159 162v.2M159.2 160.1h.1"/>
<path d="M159.2 160.7h.1M159.2 161.2h.1M159.2 161.8h.1M159.3 160v.2M159.3 160.6v.2M159.3 161.2v.1M159.3 161.7v.2"/>
</g>
<!-- layer: FPC -->
<path d="M103.1 154.9v3.6zM103.1 154.9v3.6z" fill="#000" stroke="#000" stroke-width=".16"/>
<!-- layer: Axis -->
<g fill="none" stroke="#000" stroke-width=".16">
<path d="M185.3 198.1h.2M185.7 198.1h.1M185.8 198.1h.6M186.5 198.1h.1M186.6 198.1h.6M187.3 198.1h.1M187.5 198.1h.5M188.1 198.1h.1M188.3 198.1h.5M188.3 195.7v.2M188.3 196v.1M188.3 196.2v.6"/>
<path d="M188.3 196.8v.1M188.3 197v.6M188.3 197.6v.1M188.3 197.9v.5M188.3 198.4v.1M188.3 198.7v.5M188.3 199.2v.1M188.3 199.5v.5M188.9 198.1h.1M189.1 198.1h.5M189.7 198.1h.1M189.9 198.1h.5"/>
<path d="M190.5 198.1h.1M190.7 198.1h.5M191.3 198.1h.1M191.5 198.1h.5M192.1 198.1h.1M192.3 198.1h.5M192.9 198.1h.1M193.1 198.1h.5M193.7 198.1h.1M193.9 198.1h.5M194.5 198.1h.1M194.7 198.1h.5"/>
<path d="M195.3 198.1h.1M195.5 198.1h.5M196.1 198.1h.1M196.3 198.1h.5M196.9 198.1h.1M197.1 198.1h.3M188.3 200.1h.1M188.3 200.3v.2"/>
</g>
<!-- layer: OCA -->
<path d="M115.1 191.2h17.4v1.4h-17.4zM115.1 194.5h17.4v1.4h-17.4z" fill="none" stroke="#000" stroke-width=".16"/>
<!-- layer: ITO -->
<g fill="#000" stroke="#000" stroke-width=".16">
<path d="M115.1 192.8h17.4v.1zM115.1 192.8v.1h17.4z"/>
<path d="M115.1 196h17.4v.2zM115.1 196v.2h17.4z"/>
</g>
<g font-size="4.1">
<text x="204.5" y="72.5">图纸问题确认点：</text>
<text x="204.6" y="77.8">1.请确认/补充图纸右侧的硬件规格表?</text>
<text x="204.8" y="83.1">2.产品用途是什么？户内使用还是户外使用？空</text>
<text x="204.8" y="88.4">调/采暖.温控器 户内使用</text>
<text x="204.8" y="93.7">3.线性度和准确度要求？是否有其它规格要求？</text>
<text x="204.4" y="99">比如palm（防手掌）, 防水，主动笔或被动笔，</text>
<text x="204.9" y="104.3">手套，手势唤醒，接近感应功能,黑屏唤醒，</text>
<text x="204.9" y="109.7">hotknot… 防水、防指纹、黑屏唤醒</text>
<text x="204.9" y="115">4.是否过WIN8/WIN10认证？</text>
<text x="204.8" y="120.3">5.EMC的测试要求？(包括：CS（传导抗干扰）测</text>
<text x="204.9" y="125.6">试、ESD测试、EFT测试、EMI测试、浪涌抗扰度测</text>
<text x="204.9" y="130.8">试)</text>
<text x="204.8" y="136.2">6.OS（operating system操作系统）</text>
<text x="204.8" y="141.5">是什么？</text>
<text x="204.8" y="146.8">7.CTP表面需要加贴厚盖板吗？如有贴厚盖板，厚</text>
<text x="204.9" y="152.1">度多少？与CTP之间的间隙多少？需要盖板、厚度</text>
<text x="204.6" y="157.4">1.8mm、间隙0.2mm。</text>
<text x="204.8" y="162.7">8.固定接电源还是便携电池供电?</text>
<text x="204.5" y="168">固定</text>
</g>
<g font-size="3.8">
<text x="53.2" y="96.5">Top View</text>
<text x="95.1" y="96.8">Side View</text>
<text x="140.9" y="96.8">Bottom View</text>
<text x="94.4" y="131.6">Top</text>
<text x="105.8" y="131.6">Bottom</text>
</g>
<g font-size="3.1">
<text x="7.8" y="189.7">备注:</text>
<text x="7.6" y="193.7">1.未注公差: ±0.20；</text>
<text x="7.8" y="197.7">2.所有材料必须符合RoHS2.0与无卤素标准.</text>
</g>
<text font-size="2.7" x="106" y="194.7">GFF</text>
<text font-size="2.4" x="7" y="202.6">特殊工艺：</text>
<text font-size="2.3" x="145.5" y="191.9">JIANGXI HOLITECH TECHNOLOGY CO.,LTD.</text>
<g font-size="2.1">
<text x="206.4" y="179.6">触摸点数</text>
<text x="226" y="179.7">5</text>
<text x="231.8" y="175.6">硬件规格</text>
<text x="237.2" y="179.6">LCM分辨率</text>
<text x="256.8" y="179.7">???</text>
<text x="206.4" y="183.6">机壳材质</text>
<text x="226" y="183.7">PC</text>
<text x="237.2" y="183.6">LCM类型</text>
<text x="256.8" y="183.7">???</text>
<text x="206.3" y="191.6">I²C通讯电压</text>
<text x="206.5" y="187.6">VDD供电电压</text>
<text x="226" y="187.6">3.3V</text>
<text x="226" y="191.6">3.3V</text>
<text x="236.6" y="187.6">CTP与LCM间隔</text>
<text x="237.1" y="191.5">I²C通信地址</text>
<text x="256.8" y="191.6">???</text>
<text x="256.8" y="187.6">0.3mm</text>
<text x="206.4" y="195.5">Sensor ID</text>
<text x="222.5" y="194.9">???</text>
<text x="230.8" y="196.1">???</text>
<text x="237" y="195.5">中断触发方式</text>
<text x="253" y="195.6">上升沿/下降沿</text>
<text x="206.4" y="199.5">天线类型</text>
<text x="206.5" y="203.5">ESD要求</text>
<text x="221.3" y="203.1">4KV</text>
<text x="226" y="199.6">FPC</text>
<text x="237.2" y="199.5">天线净空区域</text>
<text x="237.2" y="203.5">坐标原点</text>
<text x="256.8" y="199.6">结构图</text>
<text x="256.8" y="203.6">左上角</text>
<text x="205.4" y="207.5">主板I²C上是否有拉电阻</text>
<text x="230.3" y="204.2">8KV</text>
<text x="230.9" y="207.6">是</text>
<text x="236.7" y="207.5">主板INT上是否有拉电阻</text>
<text x="262.2" y="207.8">是</text>
</g>
<g font-size="1.7">
<text x="137.4" y="72.2">REV.</text>
<text x="137.9" y="74.6">A0</text>
<text x="159" y="72.2">DESCRIPTION</text>
<text x="160.2" y="74.6">初版发行</text>
<text x="184.6" y="74.6">19.07.16</text>
<text x="186.3" y="72.2">DATE</text>
<text x="192.3" y="74.6">yangyan</text>
<text x="193.5" y="72.2">NAME</text>
<text x="135.4" y="196.3">ALL UNITS:</text>
<text x="145.7" y="196.3">mm</text>
<text x="150.3" y="196.3">DATE</text>
<text x="156.5" y="196.3">MODEL NUMBER :</text>
<text x="135.3" y="198.7">DWN:</text>
<text x="135.4" y="201.1">CHK:hujianping</text>
<text x="135.4" y="203.5">APP:</text>
<text x="140.3" y="198.6">yangyan</text>
<text x="140.4" y="203.4">wujujie</text>
<text x="148.5" y="198.7">19.07.16</text>
<text x="148.5" y="201.1">19.07.16</text>
<text x="148.5" y="203.5">19.07.16</text>
<text x="156.5" y="201.1">CUSTOMER NO.:</text>
<text x="159" y="203.5">DO NOT SCALE THIS DRAWING</text>
<text x="162.1" y="198.4">CXX0000-3.4 工程图</text>
<text x="172.9" y="201.1">曼瑞德</text>
<text x="187" y="203.4">PROJECTION</text>
</g>
<g font-size="1.6">
<text x="53.7" y="106">*86,00±0.05 OD</text>
<text x="105.4" y="106.2">*2,20±0.15</text>
<text x="53.7" y="109.7">*66,00±0.15 VA</text>
<text x="80.2" y="109.7">*10,00</text>
<text x="81.3" y="113.8" transform="rotate(-24 81.3 113.8)">2-R2,00</text>
<text x="105.1" y="109">1,80±0.10 CG</text>
<text x="105.4" y="111.4">0,40±0.05 sensor</text>
<text x="124" y="113.8" transform="rotate(-90 124 113.8)">*10,00</text>
<text x="140.8" y="109.8">*75,00±0.20 sensor</text>
<text x="169.7" y="109.8">*5,50</text>
<text x="80.5" y="114.2" transform="rotate(-25 80.5 114.2)">*</text>
<text x="35.1" y="120.4" transform="rotate(-90 35.1 120.4)">*13,00</text>
<text x="31.5" y="137.8" transform="rotate(-90 31.5 137.8)">*74,90±0.05 OD</text>
<text x="81.2" y="135.2">左、上、右</text>
<text x="81.2" y="133.2">C0.50±0.20</text>
<text x="81.2" y="137.3">三边</text>
<text x="35.1" y="138.9" transform="rotate(-90 35.1 138.9)">*54,00±0.15 VA</text>
<text x="124" y="141" transform="rotate(-90 124 141)">*62,00±0.20 sensor</text>
<text x="34" y="154.1" transform="rotate(-47 34 154.1)">*</text>
<text x="34.5" y="153.5" transform="rotate(-45 34.5 153.5)">2-R0,30</text>
<text x="106.4" y="151.3">C0.15±0.05</text>
<text x="137.6" y="150.6">封胶区域不高于sensor</text>
<text x="137.8" y="153">双面胶用于FPC贴于CG上</text>
<text x="162.6" y="152.1">*10,50±0.20</text>
<text x="29.6" y="156.7">*13,75±0.50</text>
<text x="36.4" y="161.8">高温胶纸</text>
<text x="36.6" y="159.9">正反EMI</text>
<text x="55.8" y="161" transform="rotate(-90 55.8 161)">*34,53±0.50</text>
<text x="149" y="158.2">SUS(GND)</text>
<text x="105.5" y="167">SUS（GND）T=0,20</text>
<text x="145.3" y="167.2">*2-0,50±0.10</text>
<text x="104.9" y="169.9">高温胶纸 T=0,05</text>
<text x="106.5" y="172.4">FPC+PI补强</text>
<text x="147.3" y="169.7">*0,30±0.03</text>
<text x="147.6" y="172.1">*0,50±0.03</text>
<text x="168.3" y="169.9" transform="rotate(-90 168.3 169.9)">*10,50±0.20</text>
<text x="52.3" y="174.9" transform="rotate(-90 52.3 174.9)">*4,00±0.30</text>
<text x="105.3" y="174.3">*T=0,30±0.03</text>
<text x="105.5" y="176.8">*1.40MAX</text>
<text x="146.9" y="177">*3,50±0.10</text>
<text x="147.2" y="174.5">*2,50±0.05</text>
<text x="162.6" y="174.9" transform="rotate(-90 162.6 174.9)">*0,15±0.10</text>
<text x="165.3" y="174.9" transform="rotate(-90 165.3 174.9)">*3,00±0.30</text>
</g>
<text font-size="1.4" fill="#00ad00" x="136.6" y="193.5">HOLITECH</text>
<g font-size="1.3">
<text x="47" y="158">区域</text>
<text x="47.1" y="156.4">元器件</text>
</g>
<g font-size="1">
<text x="74.8" y="188.6">PIN#</text>
<text x="75.5" y="190">1</text>
<text x="75.5" y="191.5">2</text>
<text x="77.6" y="188.5">Assignment</text>
<text x="75.5" y="192.9">3</text>
<text x="75.5" y="194.4">4</text>
<text x="75.5" y="195.8">5</text>
<text x="75.5" y="197.3">6</text>
</g>
<text font-size=".9" x="47.2" y="123.8">软件原点</text>
<g font-size=".8">
<text x="121.5" y="190.6">COVER GLASS</text>
<text x="121.1" y="193.9">TOP SITO FILM</text>
<text x="121.1" y="197.2">BOT SITO FILM</text>
<text x="122.3" y="192.2">TOP OCA</text>
<text x="122.3" y="195.4">BOT OCA</text>
</g>
<g font-size=".7">
<text x="91.7" y="190.1">Property</text>
<text x="92.8" y="191.1">IC</text>
<text x="97.2" y="190.1">Requirement</text>
<text x="97.7" y="191.1">ILI2117A</text>
<text x="89.5" y="194.2">Operating Temperature</text>
<text x="89.8" y="195.2">Storage Temperature</text>
<text x="90" y="193.2">Light Transmission</text>
<text x="90.2" y="196.2">Operating Humidty</text>
<text x="90.3" y="197.2">Storage Humidity</text>
<text x="90.4" y="192.1">Surface Hardness</text>
<text x="97.7" y="196.2">45~85 RH</text>
<text x="97.7" y="197.3">45~95 RH</text>
<text x="97.8" y="195.2">-30~80℃</text>
<text x="97.8" y="194.2">-20~70℃</text>
<text x="97.8" y="192.1">6H(750g)</text>
<text x="98.3" y="193.2">≥85%</text>
</g>
</svg>
